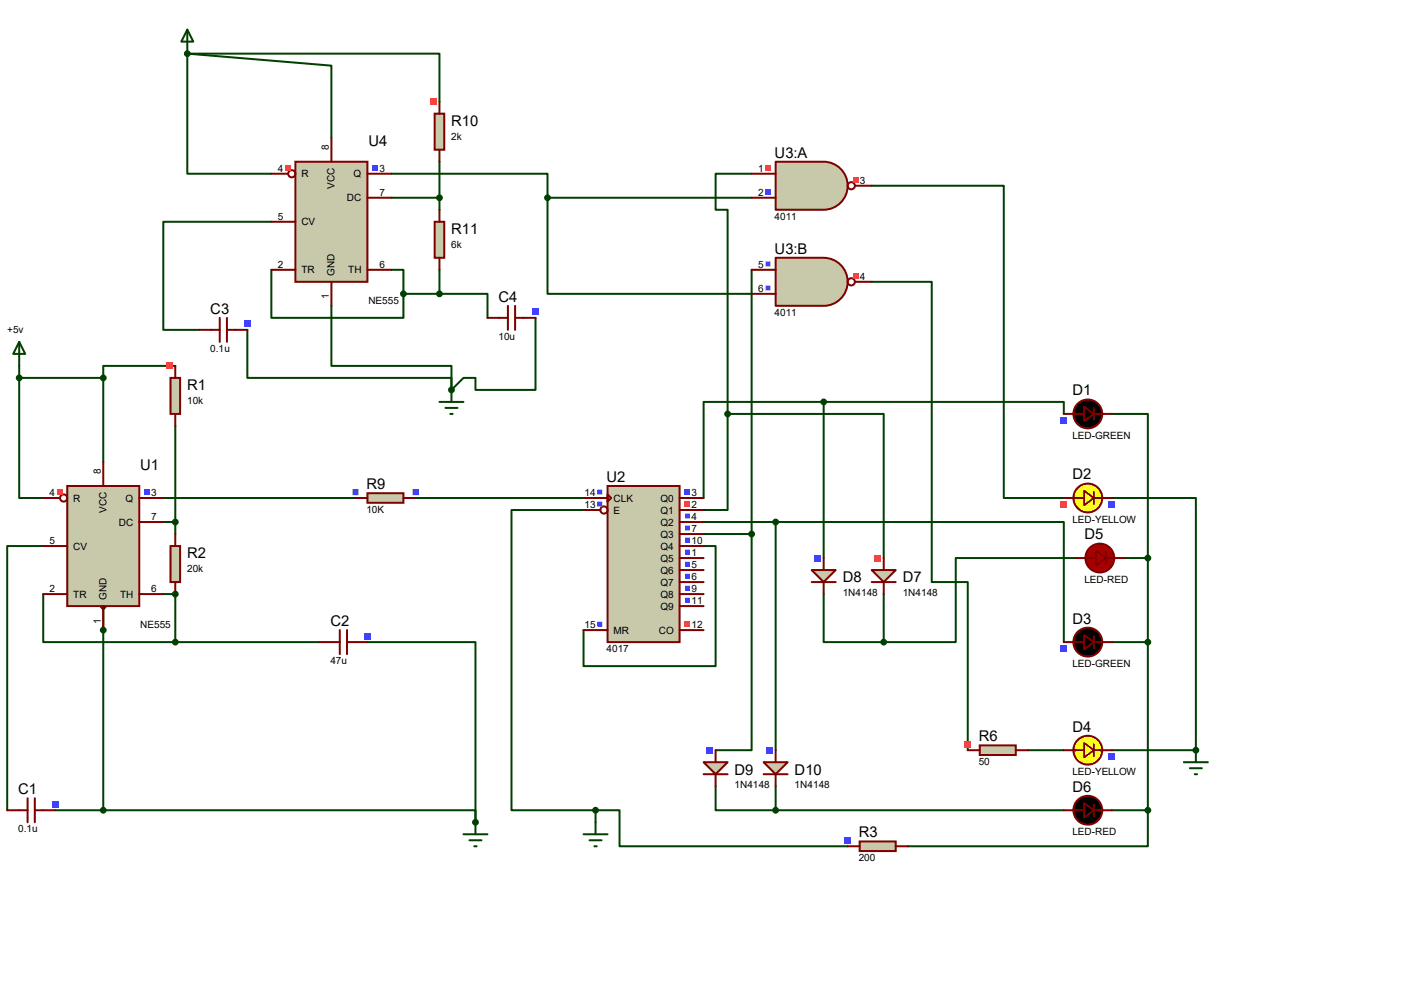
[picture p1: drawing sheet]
<svg xmlns="http://www.w3.org/2000/svg" width="297mm" height="210mm" viewBox="0 0 297 210" stroke-linecap="round" stroke-linejoin="round" font-family="sans-serif">
<path d="M37.1 135.8h30.5M217.4 158.7h7.6M11.7 171.4h88.9v2.5" fill="none" stroke="#004000" stroke-width=".42"/>
<circle cx="100.6" cy="173.9" r=".21" fill="#004000"/>
<path d="M9.1 115.5h-7.6v55.9M9.1 125.6v10.2h28M77.7 135.8h22.9v38.1M235.2 171.4h7.6" fill="none" stroke="#004000" stroke-width=".42"/>
<circle cx="21.8" cy="133.3" r=".21" fill="#004000"/>
<path d="M37.1 90.1v22.8M34.5 110.4h2.6M21.8 128.2v43.2M37.1 125.6v10.2" fill="none" stroke="#004000" stroke-width=".42"/>
<circle cx="37.1" cy="125.6" r=".21" fill="#004000"/>
<g fill="none" stroke="#004000" stroke-width=".42">
<path d="M39.6 11.3l30.5 2.6v15.2M184.4 39.3h27.9v66h12.7M184.4 59.6h12.7v63.5h7.6v35.6M4.1 79.9v25.4h5M4.1 77.4v2.5M4.1 79.9h17.7M21.8 79.9v17.8M37.1 77.4h-15.3v2.5M34.5 105.3h40.7M87.9 105.3h35.5M123.4 107.9h-15.2v63.5h17.8v2.5M148.8 115.5h2.6v25.4h-28v-7.6"/>
<path d="M34.5 125.6h2.6"/>
</g>
<circle cx="39.6" cy="11.3" r=".21" fill="#004000"/>
<path d="M39.6 11.3v25.4h17.8M57.4 46.9h-22.9v22.9h7.7M52.3 69.8v10.1h43.2v2.6" fill="none" stroke="#004000" stroke-width=".42"/>
<circle cx="95.5" cy="82.5" r=".21" fill="#004000"/>
<g fill="none" stroke="#004000" stroke-width=".42">
<path d="M39.6 11.3h53.4v10.2M82.8 36.7h33v5.1M93 34.2v10.2M159 36.7h-7.6v7.7h2.5v43.1M57.4 57.1v10.1h27.9v-5.1M82.8 57.1h2.5v5M82.8 41.8h10.2M93 57.1v5M115.8 41.8v20.3h43.2M115.8 41.8h43.2M159 57.1v55.8M70.1 64.7v12.7h25.4v5.1l2.5-2.6h2.6v2.6h12.7v-15.3"/>
<path d="M85.3 62.1h7.7M93 62.1h10.1v5.1M153.9 87.5v20.4h-5.1M153.9 87.5h33v30.5M174.2 85h-25.4v20.3M174.2 85h50.8v2.5M174.2 85v33M235.2 87.5h7.6v30.5M148.8 112.9h10.2M148.8 110.4h15.3M159 112.9v45.8h-7.6M164.1 110.4h60.9v25.4"/>
<path d="M164.1 110.4v48.3M235.2 105.3h17.8v53.4M237.7 118h5.1M242.8 118v61h-50.8M235.2 135.8h7.6M126 171.4h5.1v7.6h48.2M151.4 166.3v5.1h12.7M164.1 166.3v5.1M164.1 171.4h60.9"/>
</g>
<circle cx="253" cy="158.7" r=".21" fill="#004000"/>
<path d="M4.1 72.3l1.2 2.5h-2.5zM4.1 72.3v5.1M227.6 118h-25.4v17.8h-15.3M174.2 125.6v10.2h12.7M186.9 125.6v10.2M235.2 158.7h17.8" fill="none" stroke="#004000" stroke-width=".42"/>
<path d="M36.1 79.9h2v7.6h-2z" fill="#c8c8aa" stroke="#800000" stroke-width=".42"/>
<path d="M37.1 77.4v2.5M37.1 87.5v2.6" fill="none" stroke="#800000" stroke-width=".42"/>
<path d="M35.2 76.8h1.3v1.3h-1.3z" fill="#ff4040"/>
<path d="M36.1 115.5h2v7.6h-2z" fill="#c8c8aa" stroke="#800000" stroke-width=".42"/>
<path d="M37.1 112.9v2.6M37.1 123.1v2.5M67.6 135.8h4.3M71.9 133.3v5M73.4 133.3v5M73.4 135.8h4.3" fill="none" stroke="#800000" stroke-width=".42"/>
<path d="M77.1 133.9h1.3v1.3h-1.3z" fill="#4040ff"/>
<circle cx="230.1" cy="87.5" r="3" fill="#000" stroke="#800000" stroke-width=".42"/>
<path d="M231.4 86.3v2.5" fill="none" stroke="#800000" stroke-width=".38"/>
<path d="M225 87.5h4.4M231.4 87.5h3.8" fill="none" stroke="#800000" stroke-width=".42"/>
<path d="M229.4 86l2 1.5-2 1.6z" fill="#000" stroke="#800000" stroke-width=".38"/>
<path d="M224.4 88.2h1.3v1.3h-1.3z" fill="#4040ff"/>
<path d="M207.3 157.6h7.6v2.1h-7.6z" fill="#c8c8aa" stroke="#800000" stroke-width=".42"/>
<path d="M204.7 158.7h2.6M214.9 158.7h2.5" fill="none" stroke="#800000" stroke-width=".42"/>
<path d="M204.1 156.8h1.3v1.3h-1.3z" fill="#ff4040"/>
<circle cx="230.1" cy="105.3" r="3" fill="#ffff1c" stroke="#800000" stroke-width=".42"/>
<path d="M231.4 104.1v2.5" fill="none" stroke="#800000" stroke-width=".38"/>
<path d="M227.1 105.3h2.3M231.4 105.3h1.8" fill="none" stroke="#800000" stroke-width=".42"/>
<path d="M229.4 103.8l2 1.5-2 1.5z" fill="#ffff2f" stroke="#800000" stroke-width=".38"/>
<path d="M225 105.3h2.6M232.7 105.3h2.5" fill="none" stroke="#800000" stroke-width=".42"/>
<path d="M224.4 106h1.3v1.3h-1.3z" fill="#ff4040"/>
<path d="M234.6 106h1.3v1.3h-1.3z" fill="#4040ff"/>
<circle cx="230.1" cy="135.8" r="3" fill="#000" stroke="#800000" stroke-width=".42"/>
<path d="M231.4 134.5v2.6" fill="none" stroke="#800000" stroke-width=".38"/>
<path d="M225 135.8h4.4M231.4 135.8h3.8" fill="none" stroke="#800000" stroke-width=".42"/>
<path d="M229.4 134.3l2 1.5-2 1.5z" fill="#000" stroke="#800000" stroke-width=".38"/>
<path d="M224.4 136.4h1.3v1.4h-1.3z" fill="#4040ff"/>
<circle cx="230.1" cy="158.7" r="3" fill="#ffff1c" stroke="#800000" stroke-width=".42"/>
<path d="M231.4 157.4v2.5" fill="none" stroke="#800000" stroke-width=".38"/>
<path d="M227.1 158.7h2.3M231.4 158.7h1.8" fill="none" stroke="#800000" stroke-width=".42"/>
<path d="M229.4 157.1l2 1.6-2 1.5z" fill="#ffff2f" stroke="#800000" stroke-width=".38"/>
<path d="M225 158.7h2.6M232.7 158.7h2.5" fill="none" stroke="#800000" stroke-width=".42"/>
<path d="M234.6 159.3h1.3v1.3h-1.3z" fill="#4040ff"/>
<circle cx="232.7" cy="118" r="3" fill="#a00" stroke="#800000" stroke-width=".42"/>
<path d="M233.9 116.8v2.5" fill="none" stroke="#800000" stroke-width=".38"/>
<path d="M229.6 118h2.3M233.9 118h1.8" fill="none" stroke="#800000" stroke-width=".42"/>
<path d="M231.9 116.5l2 1.5-2 1.5z" fill="#ea0000" stroke="#800000" stroke-width=".38"/>
<path d="M227.6 118h2.5M235.2 118h2.5M1.5 171.4h4.3M5.8 168.8v5.1M7.4 171.4h4.3M7.4 168.8v5.1M225 171.4h4.4M231.4 171.4h3.8" fill="none" stroke="#800000" stroke-width=".42"/>
<circle cx="230.1" cy="171.4" r="3" fill="#000" stroke="#800000" stroke-width=".42"/>
<path d="M231.4 170.1v2.5" fill="none" stroke="#800000" stroke-width=".38"/>
<path d="M229.4 169.8l2 1.6-2 1.5z" fill="#000" stroke="#800000" stroke-width=".38"/>
<path d="M98 176.4h5.1M99.3 177.7h2.6M100.3 179h.5M100.6 173.9v2.5" fill="none" stroke="#004000" stroke-width=".42"/>
<path d="M11 169.5h1.4v1.3h-1.4z" fill="#4040ff"/>
<g fill="#004000" stroke="#004000" stroke-width=".42">
<circle cx="21.8" cy="171.4" r=".51"/>
<circle cx="37.1" cy="135.8" r=".51"/>
<circle cx="100.6" cy="173.9" r=".51"/>
<circle cx="242.8" cy="171.4" r=".51"/>
</g>
<path d="M123.4 176.4h5.1M124.7 177.7h2.6M125.7 179h.5M126 173.9v2.5" fill="none" stroke="#004000" stroke-width=".42"/>
<path d="M171.7 120.6h5.1l-2.6 2.5z" fill="#c8c8aa" stroke="#800000" stroke-width=".42"/>
<path d="M174.2 118v2.6M171.7 123.1h5.1M174.2 123.1v2.5" fill="none" stroke="#800000" stroke-width=".42"/>
<path d="M172.3 117.4h1.4v1.3h-1.4z" fill="#4040ff"/>
<path d="M184.4 120.6h5.1l-2.6 2.5z" fill="#c8c8aa" stroke="#800000" stroke-width=".42"/>
<path d="M186.9 118v2.6M184.4 123.1h5.1M186.9 123.1v2.5" fill="none" stroke="#800000" stroke-width=".42"/>
<path d="M185 117.4h1.4v1.3h-1.4z" fill="#ff4040"/>
<path d="M148.8 161.2h5.1l-2.5 2.5z" fill="#c8c8aa" stroke="#800000" stroke-width=".42"/>
<path d="M151.4 158.7v2.5M148.8 163.7h5.1M151.4 163.7v2.6" fill="none" stroke="#800000" stroke-width=".42"/>
<path d="M149.5 158h1.3v1.3h-1.3z" fill="#4040ff"/>
<path d="M161.5 161.2h5.1l-2.5 2.5z" fill="#c8c8aa" stroke="#800000" stroke-width=".42"/>
<path d="M164.1 158.7v2.5M161.5 163.7h5.1M164.1 163.7v2.6" fill="none" stroke="#800000" stroke-width=".42"/>
<path d="M162.2 158h1.3v1.3h-1.3z" fill="#4040ff"/>
<circle cx="21.8" cy="128.2" r=".51" fill="#004000" stroke="#004000" stroke-width=".42"/>
<path d="M14.2 102.8h15.3v25.4h-15.3z" fill="#c8c8aa" stroke="#800000" stroke-width=".42"/>
<g fill="none" stroke="#800000" stroke-width=".42">
<path d="M21.8 97.7v5.1M9.1 105.3h3.6M9.1 115.5h5.1M29.5 105.3h5M29.5 110.4h5M9.1 125.6h5.1M21.8 128.2v5.1M29.5 125.6h5"/>
<circle cx="13.5" cy="105.3" r=".76"/>
</g>
<path d="M12.1 103.5h1v1.1h-1z" fill="#ff4040"/>
<path d="M30.6 103.5h1.1v1.1h-1.1z" fill="#4040ff"/>
<g fill="#004000" stroke="#004000" stroke-width=".42">
<circle cx="21.8" cy="133.3" r=".51"/>
<circle cx="37.1" cy="110.4" r=".51"/>
<circle cx="37.1" cy="125.6" r=".51"/>
<circle cx="21.8" cy="79.9" r=".51"/>
<circle cx="4.1" cy="79.9" r=".51"/>
</g>
<path d="M77.7 104.3h7.6v2h-7.6z" fill="#c8c8aa" stroke="#800000" stroke-width=".42"/>
<path d="M75.2 105.3h2.5M85.3 105.3h2.6" fill="none" stroke="#800000" stroke-width=".42"/>
<path d="M74.5 103.4h1.4v1.3h-1.4zM87.2 103.4h1.4v1.3h-1.4z" fill-rule="evenodd" fill="#4040ff"/>
<path d="M128.5 102.8h15.3v33h-15.3z" fill="#c8c8aa" stroke="#800000" stroke-width=".42"/>
<g fill="none" stroke="#800000" stroke-width=".42">
<path d="M123.4 105.3h5.1M123.4 107.9h3.6M128.5 104.6l.8 .7-.8 .8zM143.8 105.3h5M143.8 107.9h5M143.8 110.4h5M143.8 112.9h5M143.8 115.5h5M143.8 118h5M123.4 133.3h5.1M143.8 133.3h5M143.8 120.6h5"/>
<path d="M143.8 123.1h5M143.8 125.6h5M143.8 128.2h5"/>
<circle cx="127.8" cy="107.9" r=".76"/>
</g>
<path d="M126.4 103.5h1v1.1h-1zM126.4 106.1h1v1h-1zM126.4 131.5h1v1h-1z" fill-rule="evenodd" fill="#4040ff"/>
<path d="M144.9 131.5h1.1v1h-1.1z" fill="#ff4040"/>
<path d="M144.9 103.5h1.1v1.1h-1.1z" fill="#4040ff"/>
<path d="M144.9 106.1h1.1v1h-1.1z" fill="#ff4040"/>
<path d="M144.9 108.6h1.1v1.1h-1.1zM144.9 111.2h1.1v1h-1.1zM144.9 113.7h1.1v1.1h-1.1zM144.9 116.2h1.1v1.1h-1.1zM144.9 118.8h1.1v1h-1.1zM144.9 121.3h1.1v1.1h-1.1zM144.9 123.9h1.1v1h-1.1zM144.9 126.4h1.1v1.1h-1.1z" fill-rule="evenodd" fill="#4040ff"/>
<circle cx="126" cy="171.4" r=".51" fill="#004000" stroke="#004000" stroke-width=".42"/>
<path d="M164.1 34.2h10.1a5.1 5.1 0 0 1 5.1 5.1 5.1 5.1 0 0 1-5.1 5.1h-10.1z" fill="#c8c8aa" stroke="#800000" stroke-width=".42"/>
<g fill="none" stroke="#800000" stroke-width=".42">
<path d="M159 36.7h5.1M180.8 39.3h3.6M159 41.8h5.1"/>
<circle cx="180.1" cy="39.3" r=".76"/>
</g>
<path d="M161.9 35h1.1v1h-1.1z" fill="#ff4040"/>
<path d="M161.9 40h1.1v1.1h-1.1z" fill="#4040ff"/>
<path d="M180.5 37.5h1v1.1h-1z" fill="#ff4040"/>
<path d="M164.1 54.5h10.1a5.1 5.1 0 0 1 5.1 5.1 5.1 5.1 0 0 1-5.1 5.1h-10.1z" fill="#c8c8aa" stroke="#800000" stroke-width=".42"/>
<g fill="none" stroke="#800000" stroke-width=".42">
<path d="M159 57.1h5.1M180.8 59.6h3.6M159 62.1h5.1"/>
<circle cx="180.1" cy="59.6" r=".76"/>
</g>
<path d="M161.9 55.3h1.1v1h-1.1zM161.9 60.4h1.1v1h-1.1z" fill-rule="evenodd" fill="#4040ff"/>
<path d="M180.5 57.8h1v1.1h-1z" fill="#ff4040"/>
<path d="M62.5 34.2h15.2v25.4h-15.2z" fill="#c8c8aa" stroke="#800000" stroke-width=".42"/>
<g fill="none" stroke="#800000" stroke-width=".42">
<path d="M57.4 36.7h3.6M70.1 29.1v5.1M77.7 36.7h5.1M57.4 57.1h5.1M57.4 46.9h5.1M70.1 59.6v5.1M77.7 41.8h5.1M77.7 57.1h5.1"/>
<circle cx="61.7" cy="36.7" r=".76"/>
</g>
<path d="M60.3 35h1.1v1h-1.1z" fill="#ff4040"/>
<path d="M78.9 35h1v1h-1z" fill="#4040ff"/>
<path d="M39.6 6.3l1.3 2.5h-2.5zM39.6 6.3v5M93 85h5M94.2 86.3h2.6M95.2 87.5h.6M95.5 82.5v2.5" fill="none" stroke="#004000" stroke-width=".42"/>
<circle cx="39.6" cy="11.3" r=".51" fill="#004000" stroke="#004000" stroke-width=".42"/>
<path d="M42.2 69.8h4.3M46.5 67.2v5.1M48 67.2v5.1M48 69.8h4.3" fill="none" stroke="#800000" stroke-width=".42"/>
<path d="M51.7 67.9h1.3v1.3h-1.3z" fill="#4040ff"/>
<circle cx="95.5" cy="82.5" r=".51" fill="#004000" stroke="#004000" stroke-width=".42"/>
<path d="M91.9 24h2.1v7.7h-2.1z" fill="#c8c8aa" stroke="#800000" stroke-width=".42"/>
<path d="M93 21.5v2.5M93 31.7v2.5" fill="none" stroke="#800000" stroke-width=".42"/>
<path d="M91.1 20.9h1.3v1.3h-1.3z" fill="#ff4040"/>
<path d="M103.1 67.2h4.3M107.4 64.7v5.1M109 64.7v5.1M109 67.2h4.3" fill="none" stroke="#800000" stroke-width=".42"/>
<path d="M112.6 65.3h1.4v1.3h-1.4z" fill="#4040ff"/>
<path d="M91.9 46.9h2.1v7.6h-2.1z" fill="#c8c8aa" stroke="#800000" stroke-width=".42"/>
<path d="M93 44.4v2.5M93 54.5v2.6" fill="none" stroke="#800000" stroke-width=".42"/>
<g fill="#004000" stroke="#004000" stroke-width=".42">
<circle cx="93" cy="41.8" r=".51"/>
<circle cx="85.3" cy="62.1" r=".51"/>
<circle cx="93" cy="62.1" r=".51"/>
<circle cx="115.8" cy="41.8" r=".51"/>
<circle cx="153.9" cy="87.5" r=".51"/>
<circle cx="159" cy="112.9" r=".51"/>
<circle cx="174.2" cy="85" r=".51"/>
<circle cx="164.1" cy="110.4" r=".51"/>
<circle cx="164.1" cy="171.4" r=".51"/>
</g>
<path d="M253 158.7v2.5M250.4 161.2h5.1M251.7 162.5h2.6M252.7 163.7h.5" fill="none" stroke="#004000" stroke-width=".42"/>
<path d="M181.9 178h7.6v2h-7.6z" fill="#c8c8aa" stroke="#800000" stroke-width=".42"/>
<path d="M179.3 179h2.6M189.5 179h2.5" fill="none" stroke="#800000" stroke-width=".42"/>
<path d="M178.7 177.1h1.3v1.3h-1.3z" fill="#4040ff"/>
<g fill="#004000" stroke="#004000" stroke-width=".42">
<circle cx="242.8" cy="135.8" r=".51"/>
<circle cx="242.8" cy="118" r=".51"/>
<circle cx="253" cy="158.7" r=".51"/>
<circle cx="186.9" cy="135.8" r=".51"/>
</g>
<g font-size="3.1">
<text x="95.5" y="26.7">R10</text>
<text x="77.9" y="30.8">U4</text>
<text x="163.9" y="33.3">U3:A</text>
<text x="95.5" y="49.5">R11</text>
<text x="163.9" y="53.6">U3:B</text>
<text x="105.5" y="63.8">C4</text>
<text x="44.5" y="66.3">C3</text>
<text x="39.6" y="82.5">R1</text>
<text x="226.9" y="83.6">D1</text>
<text x="29.7" y="99.4">U1</text>
<text x="128.3" y="101.9">U2</text>
<text x="226.9" y="101.4">D2</text>
<text x="77.5" y="103.4">R9</text>
<text x="39.6" y="118.1">R2</text>
<text x="229.4" y="114.1">D5</text>
<text x="178.3" y="123.2">D8</text>
<text x="191" y="123.2">D7</text>
<text x="226.9" y="131.9">D3</text>
<text x="69.9" y="132.4">C2</text>
<text x="226.9" y="154.7">D4</text>
<text x="207.1" y="156.8">R6</text>
<text x="3.9" y="167.9">C1</text>
<text x="155.4" y="163.8">D9</text>
<text x="168.1" y="163.8">D10</text>
<text x="226.9" y="167.4">D6</text>
<text x="181.7" y="177.1">R3</text>
</g>
<g font-size="2.1">
<text x="95.5" y="29.6">2k</text>
<text x="69.6" y="31.7" transform="rotate(-90 69.6 31.7)">8</text>
<text x="58.8" y="36.4">4</text>
<text x="63.8" y="37.5">R</text>
<text x="70.8" y="39.9" transform="rotate(-90 70.8 39.9)">VCC</text>
<text x="74.8" y="37.5">Q</text>
<text x="80.3" y="41.4">7</text>
<text x="80.3" y="36.4">3</text>
<text x="160.4" y="36.4">1</text>
<text x="160.4" y="41.4">2</text>
<text x="181.9" y="38.9">3</text>
<text x="58.8" y="46.5">5</text>
<text x="63.8" y="47.7">CV</text>
<text x="73.4" y="42.6">DC</text>
<text x="163.9" y="46.5">4011</text>
<text x="95.5" y="52.5">6k</text>
<text x="58.8" y="56.7">2</text>
<text x="63.8" y="57.8">TR</text>
<text x="70.8" y="58.3" transform="rotate(-90 70.8 58.3)">GND</text>
<text x="73.7" y="57.8">TH</text>
<text x="80.3" y="56.7">6</text>
<text x="160.4" y="56.7">5</text>
<text x="181.9" y="59.2">4</text>
<text x="69.6" y="63.3" transform="rotate(-90 69.6 63.3)">1</text>
<text x="77.9" y="64.3">NE555</text>
<text x="160.4" y="61.8">6</text>
<text x="1.5" y="70.5">+5v</text>
<text x="105.5" y="71.9">10u</text>
<text x="163.9" y="66.8">4011</text>
<text x="44.5" y="74.5">0.1u</text>
<text x="39.6" y="85.5">10k</text>
<text x="226.9" y="92.8">LED-GREEN</text>
<text x="21.3" y="100.2" transform="rotate(-90 21.3 100.2)">8</text>
<text x="10.5" y="104.9">4</text>
<text x="15.5" y="106.1">R</text>
<text x="26.5" y="106.1">Q</text>
<text x="32" y="104.9">3</text>
<text x="123.7" y="104.9">14</text>
<text x="123.7" y="107.5">13</text>
<text x="129.8" y="106.1">CLK</text>
<text x="139.7" y="106.1">Q0</text>
<text x="146.3" y="104.9">3</text>
<text x="146.3" y="107.5">2</text>
<text x="22.5" y="108.5" transform="rotate(-90 22.5 108.5)">VCC</text>
<text x="25.1" y="111.2">DC</text>
<text x="32" y="110">7</text>
<text x="77.5" y="108.5">10K</text>
<text x="129.8" y="108.6">E</text>
<text x="139.7" y="108.6">Q1</text>
<text x="139.7" y="111.2">Q2</text>
<text x="139.7" y="113.7">Q3</text>
<text x="146.3" y="110">4</text>
<text x="146.3" y="112.6">7</text>
<text x="226.9" y="110.5">LED-YELLOW</text>
<text x="10.5" y="115.1">5</text>
<text x="15.5" y="116.2">CV</text>
<text x="139.7" y="116.2">Q4</text>
<text x="139.7" y="118.8">Q5</text>
<text x="146.3" y="115.1">10</text>
<text x="146.3" y="117.6">1</text>
<text x="10.5" y="125.3">2</text>
<text x="32" y="125.3">6</text>
<text x="39.6" y="121">20k</text>
<text x="139.7" y="121.3">Q6</text>
<text x="139.7" y="123.9">Q7</text>
<text x="146.3" y="120.2">5</text>
<text x="146.3" y="122.7">6</text>
<text x="146.3" y="125.3">9</text>
<text x="229.4" y="123.2">LED-RED</text>
<text x="15.5" y="126.4">TR</text>
<text x="21.3" y="131.9" transform="rotate(-90 21.3 131.9)">1</text>
<text x="22.5" y="126.9" transform="rotate(-90 22.5 126.9)">GND</text>
<text x="25.4" y="126.4">TH</text>
<text x="139.7" y="126.4">Q8</text>
<text x="139.7" y="128.9">Q9</text>
<text x="146.3" y="127.8">11</text>
<text x="178.3" y="126.1">1N4148</text>
<text x="191" y="126.1">1N4148</text>
<text x="29.7" y="132.9">NE555</text>
<text x="123.7" y="132.9">15</text>
<text x="128.3" y="138">4017</text>
<text x="129.8" y="134">MR</text>
<text x="139.4" y="134">CO</text>
<text x="146.3" y="132.9">12</text>
<text x="69.9" y="140.5">47u</text>
<text x="226.9" y="141">LED-GREEN</text>
<text x="207.1" y="161.8">50</text>
<text x="155.4" y="166.8">1N4148</text>
<text x="168.1" y="166.8">1N4148</text>
<text x="226.9" y="163.9">LED-YELLOW</text>
<text x="3.9" y="176.1">0.1u</text>
<text x="226.9" y="176.6">LED-RED</text>
<text x="181.7" y="182.2">200</text>
</g>
</svg>
